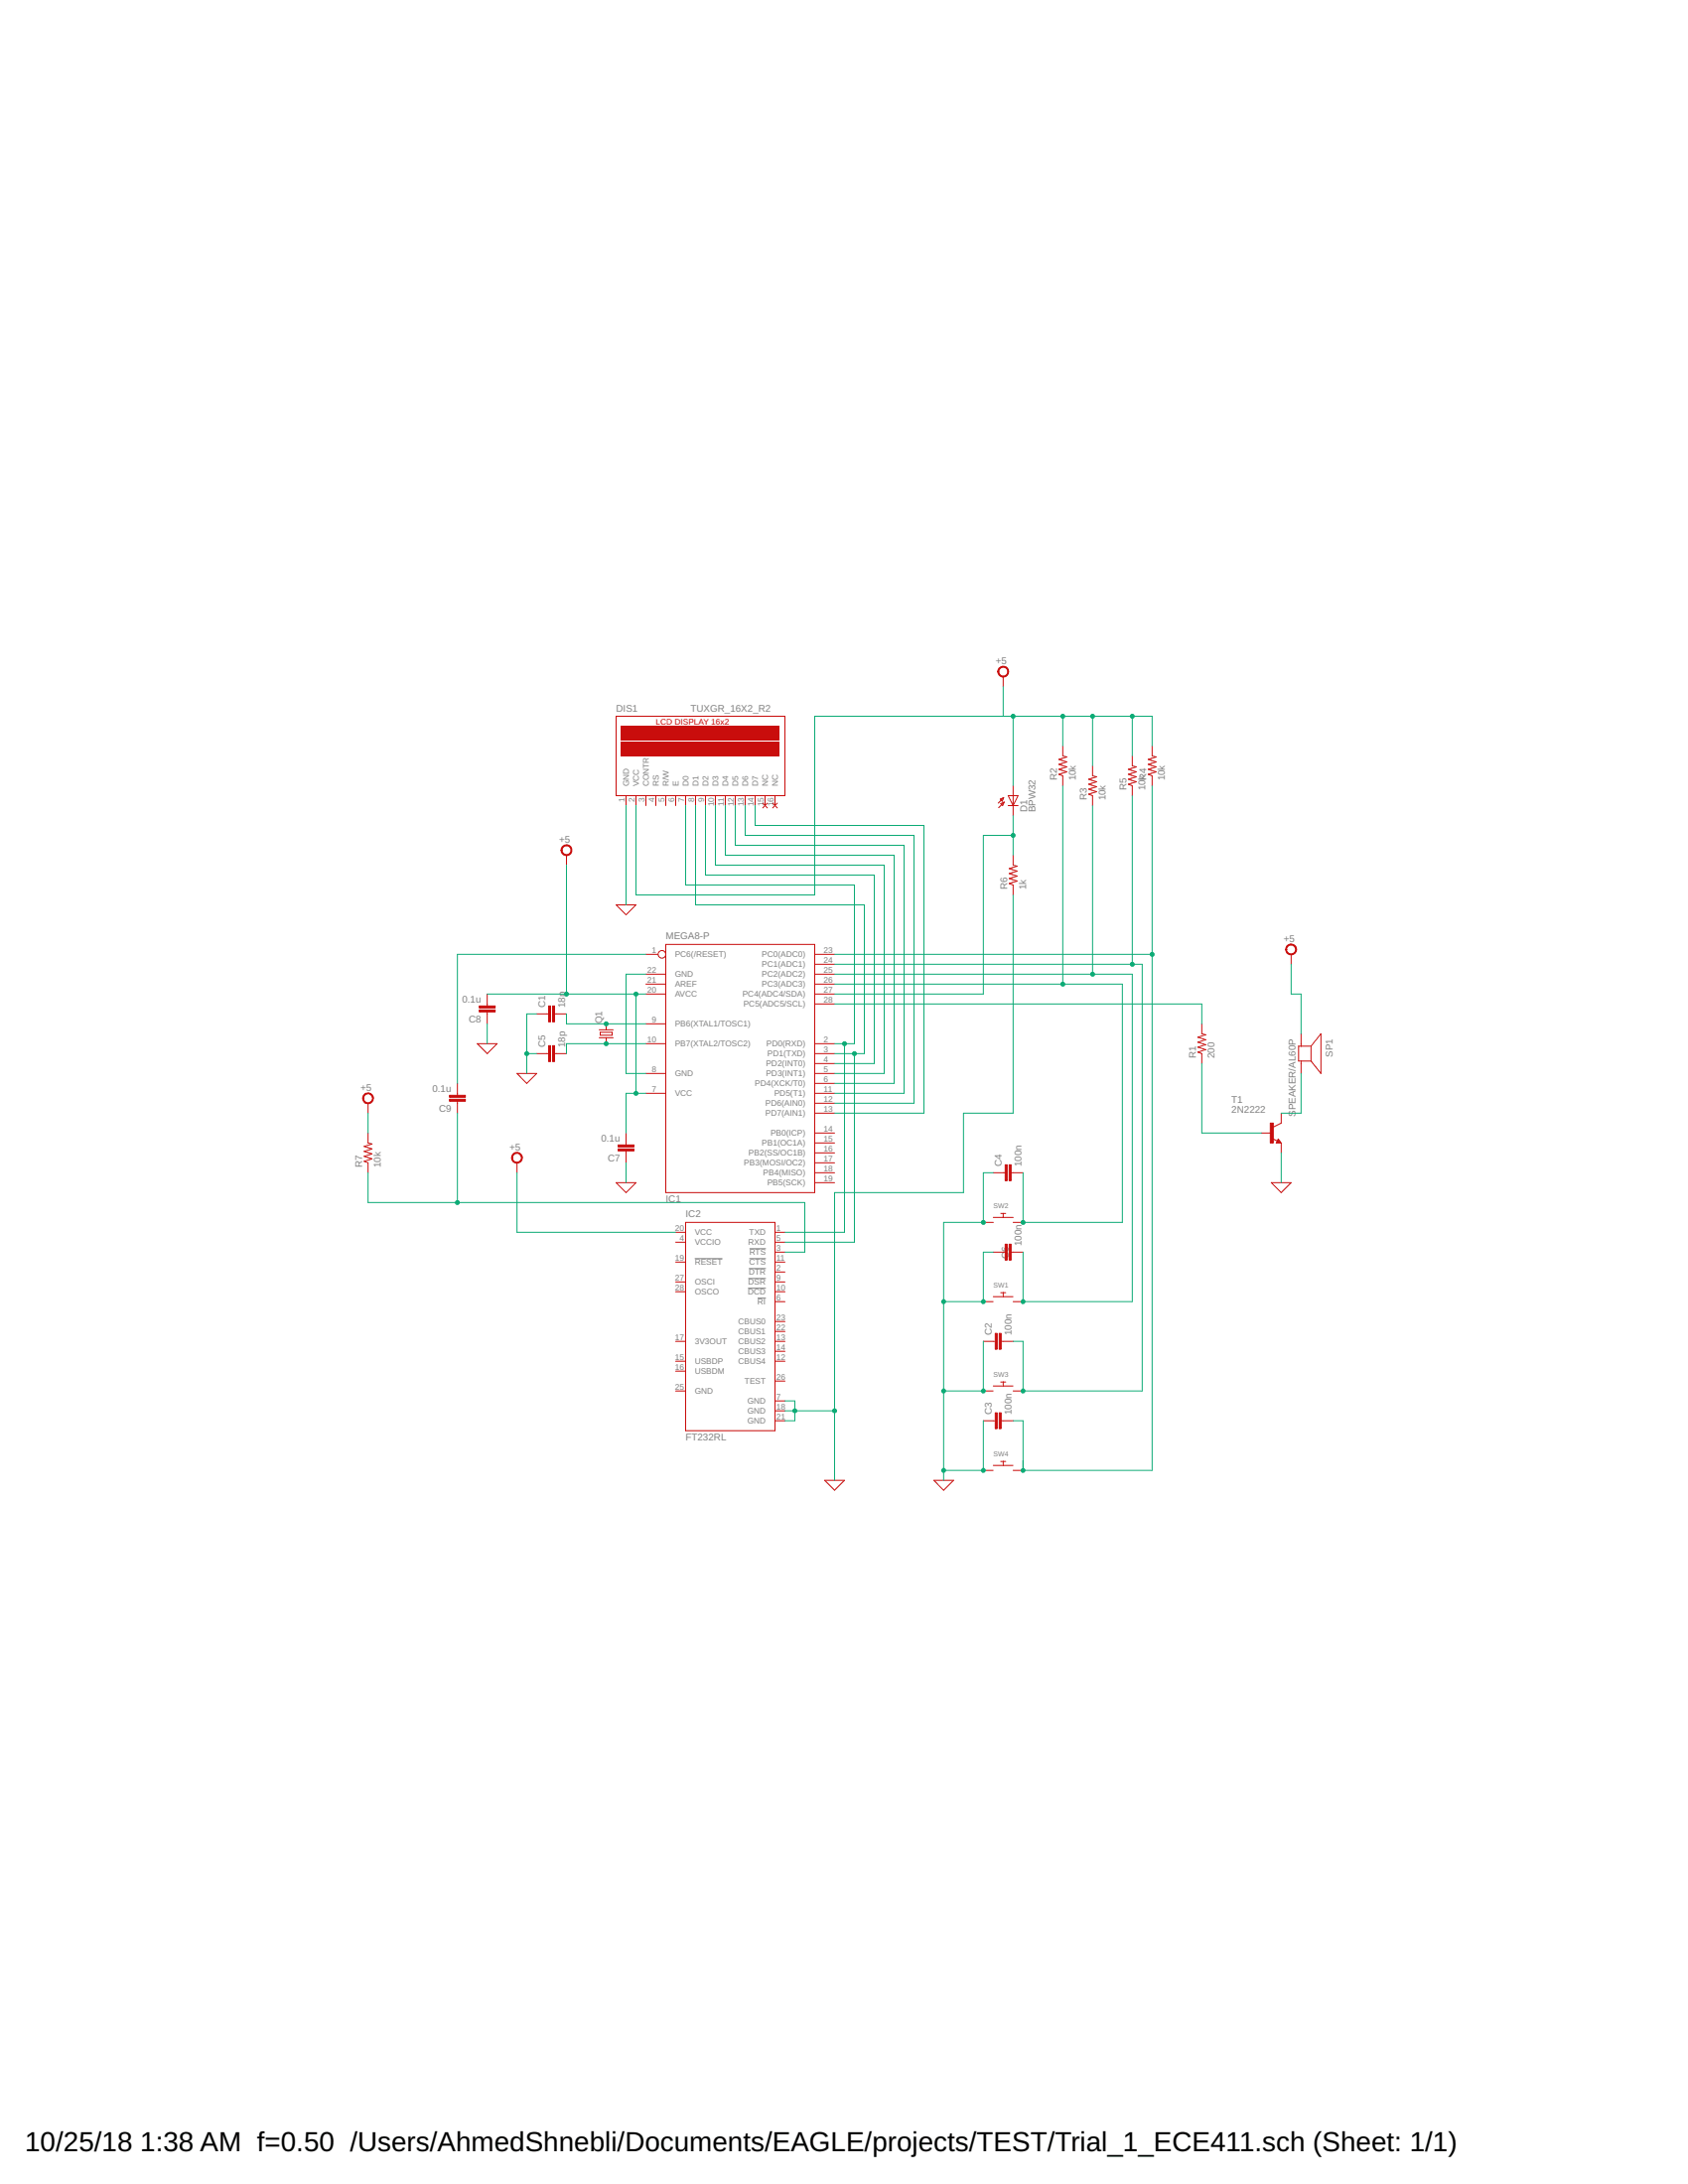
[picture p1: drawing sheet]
<svg xmlns="http://www.w3.org/2000/svg" width="216mm" height="279mm" viewBox="0 0 216 279" stroke-linecap="round" stroke-linejoin="round" font-family="sans-serif">
<path d="M95.9 159.7h2.1M88.9 161h3.5M95.7 164.8h2.3M95.7 163.6h2.3M95.8 162.3h2.2M95.8 161h2.2M96.9 166.1h1.1" fill="none" stroke="#808080" stroke-width=".13"/>
<g fill="none" stroke="#c90d0c" stroke-width=".13">
<path d="M78.8 91.6h21.6v10.2h-21.6zM128.3 86.6v1.2M135.9 95.4v1.3l.5 .1-1 .4 1 .3-1 .3 1 .3-1 .3 1 .3-1 .4 .5 .2v1.2M139.7 98v1.3l.6 .1-1.1 .3 1.1 .3-1.1 .3 1.1 .3-1.1 .4 1.1 .3-1.1 .3 .5 .2v1.3M144.8 96.7v1.3l.5 .1-1 .3 1 .3-1 .4 1 .3-1 .3 1 .3-1 .3 .5 .2v1.3M147.4 95.4v1.3l.5 .1-1 .4 1 .3-1 .3 1 .3-1 .3 1 .3-1 .4 .5 .2v1.2M72.5 109.4v1.3M78.8 115.8h2.5l-1.2 1.2zM80.1 101.8v1.3M81.3 101.8v1.3M82.6 101.8v1.3M83.9 101.8v1.3"/>
<path d="M85.2 101.8v1.3M86.4 101.8v1.3M87.7 101.8v1.3M89 101.8v1.3M90.2 101.8v1.3M91.5 101.8v1.3M92.8 101.8v1.3M94 101.8v1.3M95.3 101.8v1.3M96.6 101.8v1.3M97.6 102.7l.5 .7M97.9 101.8v1.3"/>
<path d="M98.1 102.7l-.5 .7M98.8 102.7l.6 .7M99.1 101.8v1.3M99.4 102.7l-.6 .7M127.9 102.2l.5-.2-.2 .5zM128 102.8l.4-.2-.2 .5zM128.4 102l-.7 .7M128.4 102.6l-.7 .7M128.9 101.8h1.3l-.6 1.3zM128.9 103.1h1.3M129.6 100.5v3.8M129.6 109.4v1.3l.5 .1-1 .3 1 .3-1 .4 1 .3-1 .3 1 .3-1 .3 .5 .2v1.3"/>
<path d="M58.5 138.6v1.5M61 133.5h2.6l-1.3 1.3zM62.3 127.2v1.5M62.3 129.5v1.5M66.1 137.3h2.5l-1.2 1.3zM68.6 129.7h1.6M68.6 134.8h1.6M70.9 129.7h1.6M70.9 134.8h1.6M76.6 131.7h1.8M76.6 132.8h1.8M76.8 132.1h1.5v.3h-1.5z"/>
<path d="M77.5 131v.7M77.5 132.8v.7M82.6 133.5h2.6M82.6 131h2.6M82.6 137.3h2.6M82.6 139.9h2.6M82.6 124.6h2.6M82.6 125.9h2.6M82.6 127.2h2.6M82.6 122.1h1.6M85.2 120.8h19v31.8h-19zM104.2 134.8h2.5"/>
<path d="M104.2 133.5h2.5M104.2 137.3h2.5M104.2 139.9h2.5M104.2 124.6h2.5M104.2 125.9h2.5M104.2 127.2h2.5M104.2 138.6h2.5M104.2 136.1h2.5M104.2 128.4h2.5M104.2 123.4h2.5M104.2 122.1h2.5M153.7 131v1.2l.5 .2-1 .3 1 .3-1 .3 1 .3-1 .4 1 .3-1 .3 .5 .2v1.3"/>
<path d="M165.1 122.1v1.3M166.4 132.2v1.6M166.4 135.7v1.6M167.7 133.8h-1.6v1.9h1.6M167.7 133.8v1.9M167.7 133.8l1.3-1.6v5.1l-1.3-1.6M47.1 141.1v1.3M47.1 144.9v1.3l.5 .1-1 .4 1 .3-1 .3 1 .3-1 .3 1 .4-1 .3 .5 .2v1.2M58.5 140.9v1.5M66.1 148.8v1.2M78.8 151.3h2.5l-1.2 1.3zM80.1 144.9v1.6"/>
<path d="M80.1 147.2v1.6M86.4 157.6h1.3M86.4 158.9h1.3M87.7 156.4h11.4v26.6h-11.4zM99.1 157.6h1.3M99.1 158.9h1.3M104.2 146.2h2.5M104.2 144.9h2.5M104.2 150h2.5M104.2 151.3h2.5M104.2 148.8h2.5M104.2 147.5h2.5"/>
<path d="M104.2 142.4h2.5M104.2 141.1h2.5M125.8 156.4h1.2M127 155.7h2.6M127 150h1.6M128 155.2h.6M128.3 155.2v.5M129.3 150h1.6M129.6 156.4h1.3M161.3 144.9h1.3M162.6 151.3h2.5l-1.2 1.3zM162.8 145.7l.6 .3"/>
<path d="M163.5 145.7l.4 .5h-.7zM163.5 146l.1 .1h-.2l.1-.3 .2 .4h-.3M163.9 142.4v1.3l-1 .5M163.9 146.2v1.3M86.4 177.9h1.3M86.4 171.6h1.3M86.4 174.1h1.3M86.4 175.4h1.3M86.4 165.2h1.3M86.4 164h1.3M86.4 161.5h1.3M99.1 166.5h1.3"/>
<path d="M99.1 171.6h1.3M99.1 160.2h1.3M99.1 174.1h1.3M99.1 165.2h1.3M99.1 164h1.3M99.1 179.2h1.3M99.1 161.5h1.3M99.1 162.7h1.3M99.1 169.1h1.3M99.1 170.3h1.3M99.1 172.9h1.3M99.1 176.7h1.3"/>
<path d="M125.8 166.5h1.2M125.8 177.9h1.2M125.8 171.6h1.5M127 165.9h2.6M127 177.3h2.6M127 160.2h1.6M128 165.4h.6M128 176.8h.6M128.1 171.6h1.5M128.3 165.4v.5M128.3 176.8v.5M129.3 160.2h1.6"/>
<path d="M129.6 166.5h1.3M129.6 177.9h1.3M99.1 181.8h1.3M99.1 180.5h1.3M105.5 189.4h2.5l-1.3 1.2zM119.4 189.4h2.6l-1.3 1.2zM125.8 188.1h1.2M125.8 181.8h1.5M127 187.5h2.6M128 187h.6M128.1 181.8h1.5M128.3 187v.5"/>
<path d="M129.6 188.1h1.3"/>
<circle cx="84.7" cy="122.1" r=".49"/>
</g>
<g fill="#c90d0c" stroke="#c90d0c" stroke-width=".13">
<path d="M162.5 143.7h.4v2.5h-.4z"/>
<path d="M70.2 128.7h.2v2h-.2z"/>
<path d="M70.7 128.7h.2v2h-.2z"/>
<path d="M127.3 170.6h.3v2h-.3z"/>
<path d="M127.8 170.6h.3v2h-.3z"/>
<path d="M127.3 180.7h.3v2.1h-.3z"/>
<path d="M127.8 180.7h.3v2.1h-.3z"/>
<path d="M128.6 149h.2v2h-.2z"/>
<path d="M129.1 149h.2v2h-.2z"/>
<path d="M70.2 133.8h.2v2h-.2z"/>
<path d="M70.7 133.8h.2v2h-.2z"/>
<path d="M128.6 159.2h.2v2h-.2z"/>
<path d="M129.1 159.2h.2v2h-.2z"/>
<path d="M79.4 92.9h1.2v1.8h-1.2z"/>
<path d="M79.4 94.9h1.2v1.8h-1.2z"/>
<path d="M80.7 92.9h1.2v1.8h-1.2z"/>
<path d="M80.7 94.9h1.2v1.8h-1.2z"/>
<path d="M82 92.9h1.1v1.8h-1.1z"/>
<path d="M82 94.9h1.1v1.8h-1.1z"/>
<path d="M83.2 92.9h1.2v1.8h-1.2z"/>
<path d="M83.2 94.9h1.2v1.8h-1.2z"/>
<path d="M84.5 92.9h1.2v1.8h-1.2z"/>
<path d="M84.5 94.9h1.2v1.8h-1.2z"/>
<path d="M85.8 92.9h1.1v1.8h-1.1z"/>
<path d="M85.8 94.9h1.1v1.8h-1.1z"/>
<path d="M87.1 92.9h1.1v1.8h-1.1z"/>
<path d="M87.1 94.9h1.1v1.8h-1.1z"/>
<path d="M88.3 92.9h1.2v1.8h-1.2z"/>
<path d="M88.3 94.9h1.2v1.8h-1.2z"/>
<path d="M89.6 92.9h1.1v1.8h-1.1z"/>
<path d="M89.6 94.9h1.1v1.8h-1.1z"/>
<path d="M90.9 92.9h1.1v1.8h-1.1z"/>
<path d="M90.9 94.9h1.1v1.8h-1.1z"/>
<path d="M92.1 92.9h1.2v1.8h-1.2z"/>
<path d="M92.1 94.9h1.2v1.8h-1.2z"/>
<path d="M93.4 92.9h1.2v1.8h-1.2z"/>
<path d="M93.4 94.9h1.2v1.8h-1.2z"/>
<path d="M94.7 92.9h1.1v1.8h-1.1z"/>
<path d="M94.7 94.9h1.1v1.8h-1.1z"/>
<path d="M95.9 92.9h1.2v1.8h-1.2z"/>
<path d="M95.9 94.9h1.2v1.8h-1.2z"/>
<path d="M97.2 92.9h1.2v1.8h-1.2z"/>
<path d="M97.2 94.9h1.2v1.8h-1.2z"/>
<path d="M98.5 92.9h1.1v1.8h-1.1z"/>
<path d="M98.5 94.9h1.1v1.8h-1.1z"/>
<path d="M79.1 147h2v.2h-2z"/>
<path d="M79.1 146.5h2v.2h-2z"/>
<path d="M61.3 129.2h2v.3h-2z"/>
<path d="M61.3 128.7h2v.2h-2z"/>
<path d="M57.5 140.6h2v.3h-2z"/>
<path d="M57.5 140.1h2v.3h-2z"/>
</g>
<g fill="#c90d0c" stroke="#c90d0c" stroke-width=".13">
<path d="M164.6 121a.7 .7 0 0 1 1.1 0 .7 .7 0 0 1-.3 1.1 .7 .7 0 0 1-1-.6h.2a.58 .58 0 0 1 .8-.5 .58 .58 0 0 1 .1 1 .58 .58 0 0 1-.9-.3v-.2h-.2z" fill-rule="evenodd"/>
<path d="M127.8 85.5a.7 .7 0 0 1 1.1 .1 .7 .7 0 0 1-.4 1 .7 .7 0 0 1-.9-.7h.1a.57 .57 0 0 1 .8-.5 .57 .57 0 0 1 .2 .9 .57 .57 0 0 1-.9-.2l-.1-.2h-.1z" fill-rule="evenodd"/>
<path d="M71.9 108.3a.7 .7 0 0 1 1.1 .1 .7 .7 0 0 1-.3 1 .7 .7 0 0 1-.9-.6h.1a.58 .58 0 0 1 .8-.6 .58 .58 0 0 1 .2 .9 .58 .58 0 0 1-1-.1v-.2h-.1z" fill-rule="evenodd"/>
<path d="M46.5 140.1a.7 .7 0 0 1 1.2 0 .7 .7 0 0 1-.4 1.1 .7 .7 0 0 1-.9-.7h.1a.56 .56 0 0 1 .8-.5 .56 .56 0 0 1 .2 .9 .56 .56 0 0 1-1-.2v-.2h-.1z" fill-rule="evenodd"/>
<path d="M65.6 147.7a.7 .7 0 0 1 1.1 0 .7 .7 0 0 1-.4 1.1 .7 .7 0 0 1-.9-.7h.2a.57 .57 0 0 1 .8-.5 .57 .57 0 0 1 .1 1 .57 .57 0 0 1-.9-.3v-.2h-.2z" fill-rule="evenodd"/>
</g>
<g fill="none" stroke="#0dab76" stroke-width=".13">
<path d="M128.3 87.8v3.8M129.6 91.6v8.9M135.9 91.6v3.8M139.7 91.6v6.4M144.8 91.6v5.1M147.4 95.4v-3.8h-43.2v22.9h-22.9v-11.4M72.5 110.7v16.5M80.1 103.1v12.7M87.7 103.1v10.1h21.6v20.3h-2.6M89 103.1v12.7h21.6v19h-3.9M90.2 103.1v8.9h21.6v24.1h-5.1M91.5 103.1v7.6h21.6v26.6h-6.4"/>
<path d="M92.8 103.1v6.3h21.6v29.2h-7.7M94 103.1v5h21.6v31.8h-8.9M95.3 103.1v3.8h21.6v34.2h-10.2M96.6 103.1v2.5h21.6v36.8h-11.5M129.6 106.9h-3.8v20.3h-19.1M129.6 114.5v27.9h-6.4v10.2h-16.5v36.8M129.6 104.3v5.1M135.9 100.5v25.4M139.7 103.1v21.5M144.8 101.8v21.6M147.4 100.5v87.6h-16.5v-6.3h-1.3M62.3 131v2.5"/>
<path d="M62.3 127.2h20.3M67.4 134.8h1.2M68.6 129.7h-1.2v7.6M72.5 129.7v1.3h10.1M81.3 127.2v12.7M82.6 124.6h-2.5v12.7h2.5M82.6 139.9h-2.5v5M82.6 133.5h-10.1v1.3M82.6 122.1h-24.1v16.5M106.7 125.9h36.9v30.5h-12.7v-6.4M106.7 124.6h38.1v41.9h-13.9v-6.3M106.7 123.4h39.4v54.5h-15.2v-6.3h-1.3"/>
<path d="M106.7 128.4h47v2.6M106.7 122.1h40.7M108 133.5v24.1h-7.6M109.3 134.8v24.1h-8.9M153.7 136.1v8.8h7.6M165.1 123.4v3.8h1.3v5M166.4 137.3v5.1h-2.5M47.1 150v3.8h55.8v6.4h-2.5M47.1 142.4v2.5M58.5 142.4v11.4M66.1 150v7.6h20.3M80.1 148.8v2.5"/>
<path d="M127 150h-1.2v6.4h-5.1v33M163.9 147.5v3.8M100.4 179.2h1.3v2.6h-1.3M125.8 171.6v6.3h-5.1M127 160.2h-1.2v6.3h-5.1M100.4 180.5h6.3M125.8 181.8v6.3h-5.1"/>
</g>
<g fill="#0dab76" stroke="#0dab76" stroke-width=".13">
<circle cx="67.4" cy="134.8" r=".25"/>
<circle cx="125.8" cy="156.4" r=".25"/>
<circle cx="125.8" cy="166.5" r=".25"/>
<circle cx="120.7" cy="166.5" r=".25"/>
<circle cx="125.8" cy="177.9" r=".25"/>
<circle cx="120.7" cy="177.9" r=".25"/>
<circle cx="125.8" cy="188.1" r=".25"/>
<circle cx="120.7" cy="188.1" r=".25"/>
<circle cx="106.7" cy="180.5" r=".25"/>
<circle cx="101.7" cy="180.5" r=".25"/>
<circle cx="77.5" cy="131" r=".25"/>
<circle cx="77.5" cy="133.5" r=".25"/>
<circle cx="144.8" cy="91.6" r=".25"/>
<circle cx="139.7" cy="91.6" r=".25"/>
<circle cx="135.9" cy="91.6" r=".25"/>
<circle cx="129.6" cy="91.6" r=".25"/>
<circle cx="81.3" cy="127.2" r=".25"/>
<circle cx="72.5" cy="127.2" r=".25"/>
<circle cx="81.3" cy="139.9" r=".25"/>
<circle cx="130.9" cy="156.4" r=".25"/>
<circle cx="135.9" cy="125.9" r=".25"/>
<circle cx="130.9" cy="166.5" r=".25"/>
<circle cx="139.7" cy="124.6" r=".25"/>
<circle cx="130.9" cy="177.9" r=".25"/>
<circle cx="144.8" cy="123.4" r=".25"/>
<circle cx="130.9" cy="188.1" r=".25"/>
<circle cx="147.4" cy="122.1" r=".25"/>
<circle cx="108" cy="133.5" r=".25"/>
<circle cx="109.3" cy="134.8" r=".25"/>
<circle cx="129.6" cy="106.9" r=".25"/>
<circle cx="58.5" cy="153.8" r=".25"/>
</g>
<g font-size="3.5">
<text x="3.2" y="275.2">10/25/18</text>
<text x="17.9" y="275.2">1:38 AM f=0.50 /Users/AhmedShnebli/Documents/EAGLE/projects/TEST/Trial_1_ECE411.sch (Sheet: 1/1)</text>
</g>
<g font-size="1.2" fill="#808080">
<text x="127.4" y="85">+5</text>
<text x="78.8" y="91">DIS1</text>
<text x="88.3" y="91">TUXGR_16X2_R2</text>
<text x="135.2" y="99.9" transform="rotate(-90 135.2 99.9)">R2</text>
<text x="137.6" y="99.9" transform="rotate(-90 137.6 99.9)">10k</text>
<text x="144.1" y="101.2" transform="rotate(-90 144.1 101.2)">R5</text>
<text x="146.5" y="101.2" transform="rotate(-90 146.5 101.2)">10R4</text>
<text x="146.5" y="99.8" transform="rotate(-90 146.5 99.8)">k</text>
<text x="149" y="99.9" transform="rotate(-90 149 99.9)">10k</text>
<text x="71.5" y="107.8">+5</text>
<text x="131.4" y="103.9" transform="rotate(-90 131.4 103.9)">D1</text>
<text x="132.4" y="103.9" transform="rotate(-90 132.4 103.9)">BPW32</text>
<text x="139" y="102.4" transform="rotate(-90 139 102.4)">R3</text>
<text x="141.4" y="102.4" transform="rotate(-90 141.4 102.4)">10k</text>
<text x="128.8" y="113.8" transform="rotate(-90 128.8 113.8)">R6</text>
<text x="131.2" y="113.8" transform="rotate(-90 131.2 113.8)">1k</text>
<text x="85.2" y="120.2">MEGA8-P</text>
<text x="164.2" y="120.5">+5</text>
<text x="59.1" y="128.3">0.1u</text>
<text x="60" y="130.8">C8</text>
<text x="69.7" y="129" transform="rotate(-90 69.7 129)">C1</text>
<text x="72.3" y="129" transform="rotate(-90 72.3 129)">18p</text>
<text x="77" y="131" transform="rotate(-90 77 131)">Q1</text>
<text x="69.7" y="134" transform="rotate(-90 69.7 134)">C5</text>
<text x="72.3" y="134" transform="rotate(-90 72.3 134)">18p</text>
<text x="153" y="135.4" transform="rotate(-90 153 135.4)">R1</text>
<text x="155.4" y="135.4" transform="rotate(-90 155.4 135.4)">200</text>
<text x="170.5" y="135.3" transform="rotate(-90 170.5 135.3)">SP1</text>
<text x="46.1" y="139.6">+5</text>
<text x="55.3" y="139.7">0.1u</text>
<text x="56.1" y="142.2">C9</text>
<text x="157.5" y="142.4">2N2222</text>
<text x="157.5" y="141.1">T1</text>
<text x="165.7" y="142.9" transform="rotate(-90 165.7 142.9)">S</text>
<text x="165.7" y="142" transform="rotate(-90 165.7 142)">PEAKER/AL60P</text>
<text x="46.3" y="149.4" transform="rotate(-90 46.3 149.4)">R7</text>
<text x="48.7" y="149.4" transform="rotate(-90 48.7 149.4)">10k</text>
<text x="65.2" y="147.2">+5</text>
<text x="76.9" y="146">0.1u</text>
<text x="77.7" y="148.6">C7</text>
<text x="128.1" y="149.3" transform="rotate(-90 128.1 149.3)">C4</text>
<text x="130.7" y="149.3" transform="rotate(-90 130.7 149.3)">100n</text>
<text x="85.2" y="153.8">IC1</text>
<text x="87.7" y="155.7">IC2</text>
<text x="129" y="161" transform="rotate(-90 129 161)">C6</text>
<text x="130.7" y="159.4" transform="rotate(-90 130.7 159.4)">100n</text>
<text x="126.9" y="170.8" transform="rotate(-90 126.9 170.8)">C2</text>
<text x="129.4" y="170.8" transform="rotate(-90 129.4 170.8)">100n</text>
<text x="87.7" y="184.3">FT232RL</text>
<text x="126.9" y="181" transform="rotate(-90 126.9 181)">C3</text>
<text x="129.4" y="181" transform="rotate(-90 129.4 181)">100n</text>
</g>
<text font-size="1.1" fill="#c90d0c" x="83.9" y="92.6">LCD DISPLAY 16x2</text>
<g font-size="1.1" fill="#808080">
<text x="80.5" y="100.6" transform="rotate(-90 80.5 100.6)">GND</text>
<text x="81.7" y="100.6" transform="rotate(-90 81.7 100.6)">VCC</text>
<text x="83" y="100.6" transform="rotate(-90 83 100.6)">CONTR</text>
<text x="84.3" y="100.6" transform="rotate(-90 84.3 100.6)">RS</text>
<text x="85.5" y="100.6" transform="rotate(-90 85.5 100.6)">R/W</text>
<text x="86.8" y="100.6" transform="rotate(-90 86.8 100.6)">E</text>
<text x="88.1" y="100.6" transform="rotate(-90 88.1 100.6)">D0</text>
<text x="89.3" y="100.6" transform="rotate(-90 89.3 100.6)">D1</text>
<text x="90.6" y="100.6" transform="rotate(-90 90.6 100.6)">D2</text>
<text x="91.9" y="100.6" transform="rotate(-90 91.9 100.6)">D3</text>
<text x="93.2" y="100.6" transform="rotate(-90 93.2 100.6)">D4</text>
<text x="94.4" y="100.6" transform="rotate(-90 94.4 100.6)">D5</text>
<text x="95.7" y="100.6" transform="rotate(-90 95.7 100.6)">D6</text>
<text x="97" y="100.6" transform="rotate(-90 97 100.6)">D7</text>
<text x="98.2" y="100.6" transform="rotate(-90 98.2 100.6)">NC</text>
<text x="99.5" y="100.6" transform="rotate(-90 99.5 100.6)">NC</text>
<text x="79.9" y="102.6" transform="rotate(-90 79.9 102.6)">1</text>
<text x="81.2" y="102.6" transform="rotate(-90 81.2 102.6)">2</text>
<text x="82.4" y="102.6" transform="rotate(-90 82.4 102.6)">3</text>
<text x="83.7" y="102.6" transform="rotate(-90 83.7 102.6)">4</text>
<text x="85" y="102.6" transform="rotate(-90 85 102.6)">5</text>
<text x="86.2" y="102.6" transform="rotate(-90 86.2 102.6)">6</text>
<text x="87.5" y="102.6" transform="rotate(-90 87.5 102.6)">7</text>
<text x="88.8" y="102.6" transform="rotate(-90 88.8 102.6)">8</text>
<text x="90.1" y="102.6" transform="rotate(-90 90.1 102.6)">9</text>
<text x="91.3" y="103.2" transform="rotate(-90 91.3 103.2)">10</text>
<text x="92.6" y="103.1" transform="rotate(-90 92.6 103.1)">11</text>
<text x="93.9" y="103.2" transform="rotate(-90 93.9 103.2)">12</text>
<text x="95.1" y="103.2" transform="rotate(-90 95.1 103.2)">13</text>
<text x="96.4" y="103.2" transform="rotate(-90 96.4 103.2)">14</text>
<text x="97.7" y="103.2" transform="rotate(-90 97.7 103.2)">15</text>
<text x="98.9" y="103.2" transform="rotate(-90 98.9 103.2)">16</text>
<text x="82.8" y="124.5">22</text>
<text x="82.8" y="125.7">21</text>
<text x="83.4" y="121.9">1</text>
<text x="86.3" y="125">GND</text>
<text x="86.3" y="122.5">PC6(/RESET)</text>
<text x="97.4" y="125">PC2(ADC2)</text>
<text x="97.4" y="123.7">PC1(ADC1)</text>
<text x="97.4" y="122.5">PC0(ADC0)</text>
<text x="105.4" y="125.7">26</text>
<text x="105.4" y="124.5">25</text>
<text x="105.4" y="123.2">24</text>
<text x="105.4" y="121.9">23</text>
<text x="82.8" y="127">20</text>
<text x="83.4" y="130.8">9</text>
<text x="86.3" y="131.4">PB6(XTAL1/TOSC1)</text>
<text x="86.3" y="126.3">AREF</text>
<text x="86.3" y="127.6">AVCC</text>
<text x="95" y="127.6">PC4(ADC4/SDA)</text>
<text x="95.1" y="128.8">PC5(ADC5/SCL)</text>
<text x="97.4" y="126.3">PC3(ADC3)</text>
<text x="105.4" y="128.3">28</text>
<text x="105.4" y="127">27</text>
<text x="82.8" y="133.3">10</text>
<text x="83.4" y="137.2">8</text>
<text x="86.3" y="133.9">PB7(XTAL2/TOSC2)</text>
<text x="86.3" y="137.7">GND</text>
<text x="98" y="137.7">PD3(INT1)</text>
<text x="98" y="136.4">PD2(INT0)</text>
<text x="98" y="133.9">PD0(RXD)</text>
<text x="98.2" y="135.2">PD1(TXD)</text>
<text x="105.4" y="137.2">5</text>
<text x="105.4" y="135.9">4</text>
<text x="105.4" y="134.6">3</text>
<text x="105.4" y="133.3">2</text>
<text x="83.4" y="139.7">7</text>
<text x="86.3" y="140.3">VCC</text>
<text x="96.6" y="139">PD4(XCK/T0)</text>
<text x="97.9" y="142.8">PD7(AIN1)</text>
<text x="97.9" y="141.5">PD6(AIN0)</text>
<text x="99" y="140.3">PD5(T1)</text>
<text x="105.4" y="142.2">13</text>
<text x="105.4" y="141">12</text>
<text x="105.4" y="139.7">11</text>
<text x="105.4" y="138.4">6</text>
<text x="95.2" y="149.1">PB3(MOSI/OC2)</text>
<text x="95.8" y="147.9">PB2(SS/OC1B)</text>
<text x="97.4" y="146.6">PB1(OC1A)</text>
<text x="98.6" y="145.3">PB0(ICP)</text>
<text x="105.4" y="149.8">18</text>
<text x="105.4" y="148.6">17</text>
<text x="105.4" y="147.3">16</text>
<text x="105.4" y="146">15</text>
<text x="105.4" y="144.8">14</text>
<text x="97.6" y="150.4">PB4(MISO)</text>
<text x="98.1" y="151.7">PB5(SCK)</text>
<text x="105.4" y="151.1">19</text>
<text x="86.3" y="157.5">20</text>
<text x="86.3" y="161.3">19</text>
<text x="86.9" y="158.7">4</text>
<text x="88.9" y="158">VCC</text>
<text x="88.9" y="159.3">VCCIO</text>
<text x="88.9" y="161.8">RESET</text>
<text x="95.7" y="159.3">RXD</text>
<text x="95.8" y="158">TXD</text>
<text x="95.8" y="161.8">CTS</text>
<text x="95.9" y="160.6">RTS</text>
<text x="99.3" y="157.5">1</text>
<text x="99.3" y="158.7">5</text>
<text x="99.3" y="160">3</text>
<text x="99.3" y="161.3">11</text>
<text x="86.3" y="165.1">28</text>
<text x="86.3" y="163.8">27</text>
<text x="88.9" y="165.6">OSCO</text>
<text x="88.9" y="164.4">OSCI</text>
<text x="95.7" y="165.6">DCD</text>
<text x="95.7" y="164.4">DSR</text>
<text x="95.8" y="163.1">DTR</text>
<text x="96.9" y="166.9">RI</text>
<text x="99.3" y="162.5">2</text>
<text x="99.3" y="163.8">9</text>
<text x="99.3" y="165.1">10</text>
<text x="99.3" y="166.4">6</text>
<text x="86.3" y="171.4">17</text>
<text x="86.3" y="174">15</text>
<text x="88.9" y="172">3V3OUT</text>
<text x="94.4" y="169.4">CBUS0</text>
<text x="94.4" y="170.7">CBUS1</text>
<text x="94.4" y="172">CBUS2</text>
<text x="94.4" y="173.3">CBUS3</text>
<text x="99.3" y="168.9">23</text>
<text x="99.3" y="170.2">22</text>
<text x="99.3" y="171.4">13</text>
<text x="99.3" y="172.7">14</text>
<text x="99.3" y="174">12</text>
<text x="86.3" y="175.2">16</text>
<text x="86.3" y="177.8">25</text>
<text x="88.9" y="174.5">USBDP</text>
<text x="88.9" y="175.8">USBDM</text>
<text x="88.9" y="178.3">GND</text>
<text x="94.4" y="174.5">CBUS4</text>
<text x="95.2" y="177.1">TEST</text>
<text x="95.6" y="179.6">GND</text>
<text x="99.3" y="179">7</text>
<text x="99.3" y="176.5">26</text>
<text x="95.6" y="180.9">GND</text>
<text x="95.6" y="182.1">GND</text>
<text x="99.3" y="180.3">18</text>
<text x="99.3" y="181.6">21</text>
</g>
<g font-size=".9" fill="#808080">
<text x="127.1" y="154.6">SW2</text>
<text x="127.1" y="164.8">SW1</text>
<text x="127.1" y="176.2">SW3</text>
<text x="127.1" y="186.3">SW4</text>
</g>
</svg>
